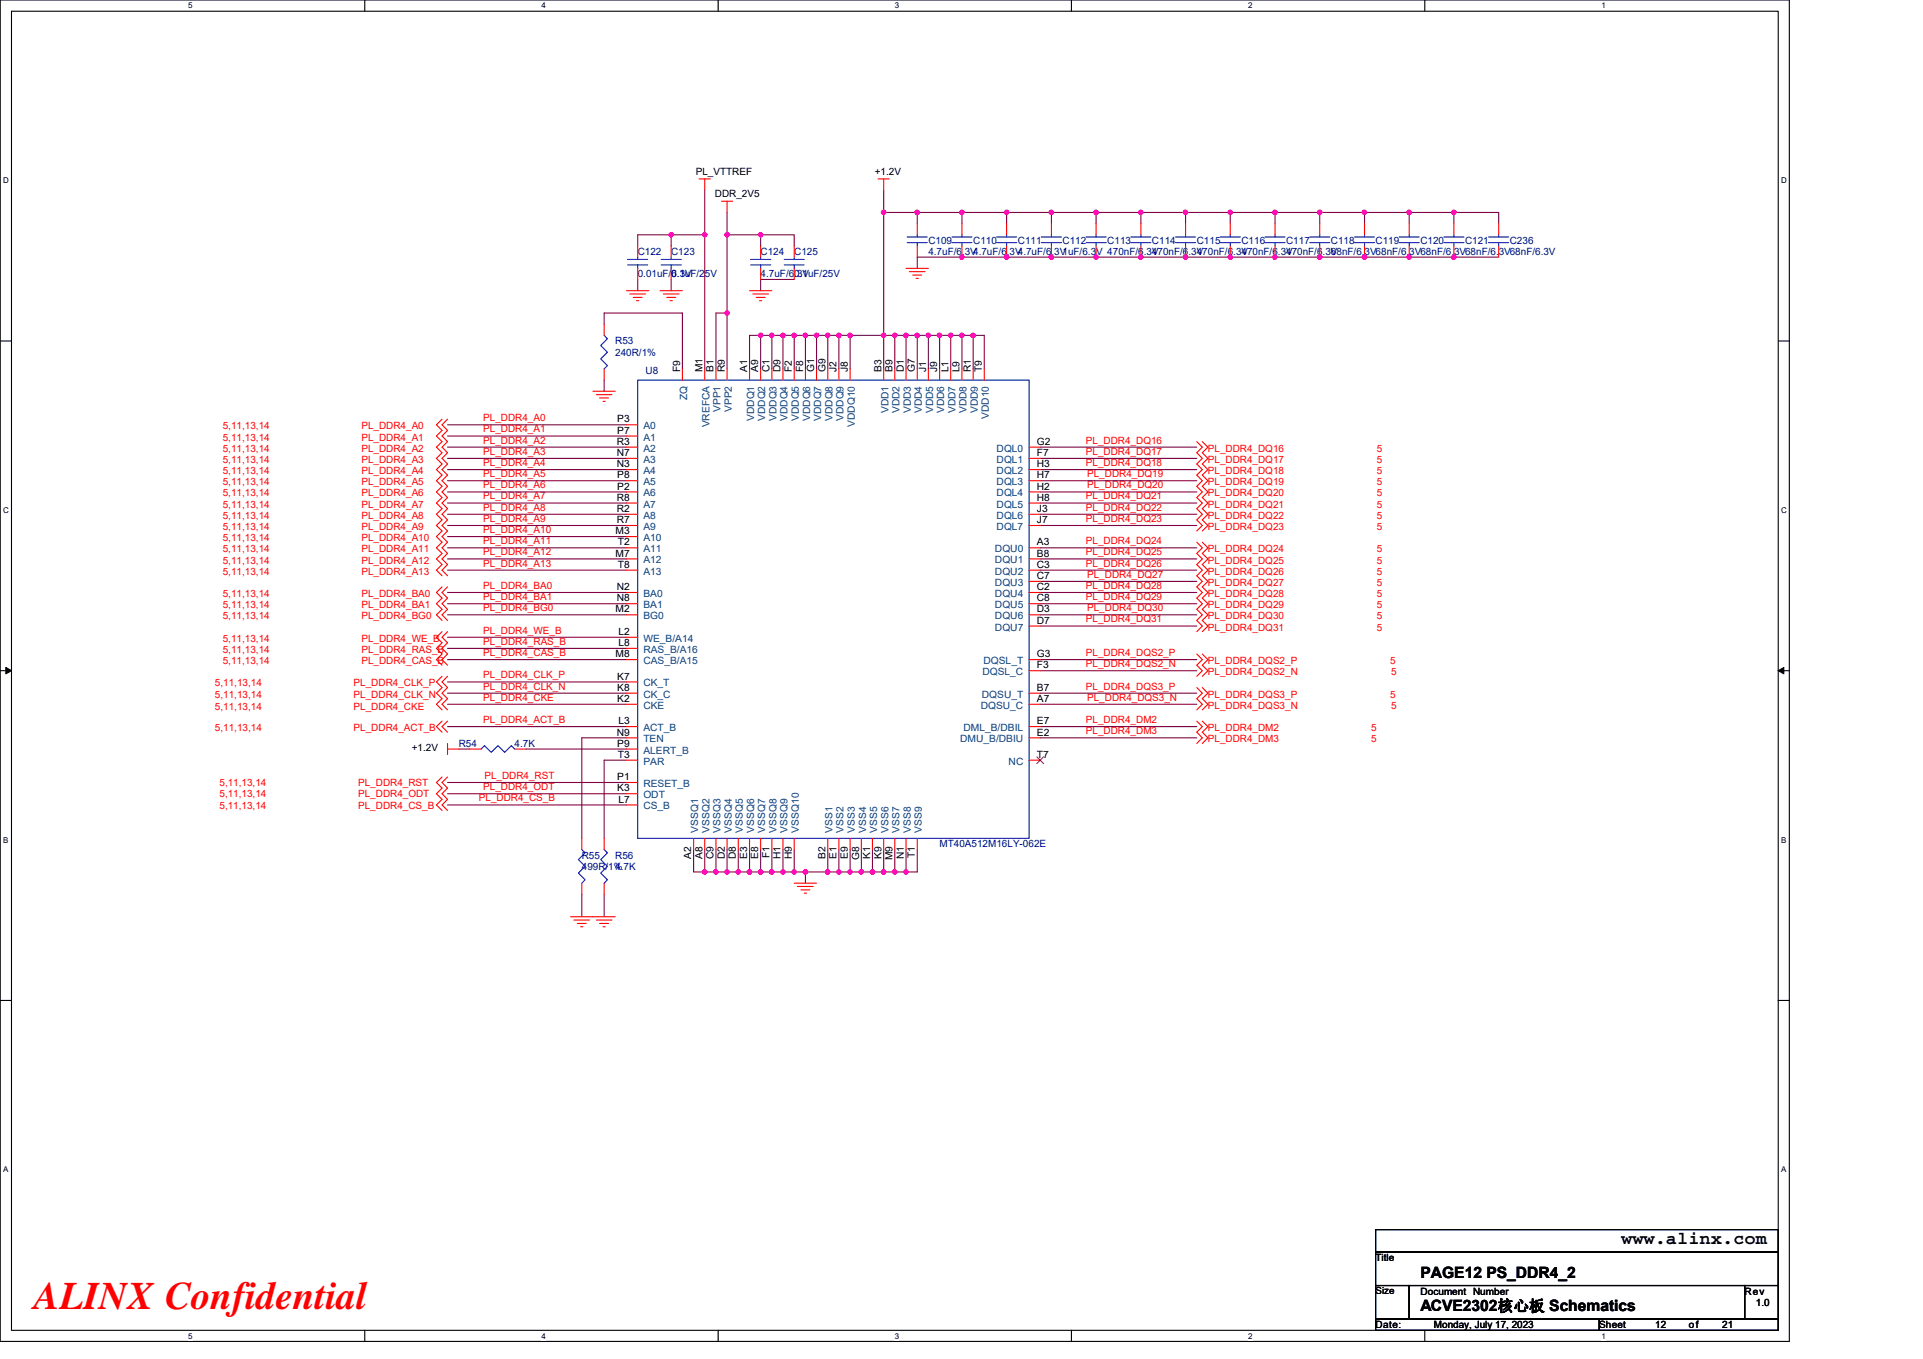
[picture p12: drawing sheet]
<svg xmlns="http://www.w3.org/2000/svg" width="297mm" height="210mm" viewBox="0 0 297 210" stroke-linecap="round" stroke-linejoin="round" font-family="sans-serif">
<path d="M0 0h276.4v207.3h-276.4zM1.8 1.7h272.9v203.8h-272.9z" fill="none" stroke="#000" stroke-width=".17"/>
<g fill="#fff">
<path d="M29.1 .2h.6v1.4h-.6z"/>
<path d="M29.1 205.7h.6v1.4h-.6z"/>
</g>
<path d="M56.3 0v1.7M56.3 205.5v1.8" fill="none" stroke="#000" stroke-width=".17"/>
<g fill="#fff">
<path d="M83.6 .2h.7v1.4h-.7z"/>
<path d="M83.6 205.7h.7v1.4h-.7z"/>
</g>
<path d="M110.9 0v1.7M110.9 205.5v1.8" fill="none" stroke="#000" stroke-width=".17"/>
<g fill="#fff">
<path d="M138.2 .2h.7v1.4h-.7z"/>
<path d="M138.2 205.7h.7v1.4h-.7z"/>
</g>
<path d="M165.5 0v1.7M165.5 205.5v1.8" fill="none" stroke="#000" stroke-width=".17"/>
<g fill="#fff">
<path d="M192.8 .2h.6v1.4h-.6z"/>
<path d="M192.8 205.7h.6v1.4h-.6z"/>
</g>
<path d="M220.1 0v1.7M220.1 205.5v1.8" fill="none" stroke="#000" stroke-width=".17"/>
<g fill="#fff">
<path d="M247.4 .2h.6v1.4h-.6z"/>
<path d="M247.4 205.7h.6v1.4h-.6z"/>
<path d="M.5 27.2h.8v1.4h-.8z"/>
<path d="M275.1 27.2h.9v1.4h-.9z"/>
<path d="M.5 78.1h.8v1.4h-.8z"/>
<path d="M275.1 78.1h.9v1.4h-.9z"/>
</g>
<path d="M0 52.7h1.8M274.7 52.7h1.7" fill="none" stroke="#000" stroke-width=".17"/>
<g fill="#fff">
<path d="M.5 129.1h.8v1.4h-.8z"/>
<path d="M275.1 129.1h.8v1.4h-.8z"/>
</g>
<path d="M0 103.6h1.8M274.7 103.6h1.7" fill="none" stroke="#000" stroke-width=".17"/>
<path d="M.9 103.1l.9 .5-.9 .5zM274.7 103.6l.8-.5v1z" fill="#000" stroke="#000" stroke-width=".15"/>
<g fill="#fff">
<path d="M.5 180h.8v1.4h-.8z"/>
<path d="M275.1 180h.8v1.4h-.8z"/>
</g>
<path d="M0 154.6h1.8M274.7 154.6h1.7M212.5 190h62.2v3.5h-62.2zM212.5 193.5h62.2v5.1h-62.2zM212.5 198.6h5.2v5.2h-5.2zM217.7 198.6h51.8v5.2h-51.8zM269.5 198.6h5.2v5.2h-5.2zM212.5 203.8h34.5v1.7h-34.5zM247 203.8h27.7v1.7h-27.7z" fill="none" stroke="#000" stroke-width=".17"/>
<g fill="none" stroke="#800040" stroke-width=".17">
<path d="M103.7 36.3h-5.2v1.7M103.7 36.3v1.7M103.7 36.3h5.2M108.9 36.3v20.7M108.9 29.4v6.9M112.3 36.3h5.2M112.3 32.8v3.5M112.3 36.3v12.1M117.5 36.3h5.2v1.7M117.5 36.3v1.7M136.5 32.8v19M136.5 32.8h5.2v1.7"/>
<path d="M136.5 29.4v3.4M141.7 32.8h6.9v1.7M148.6 32.8h6.9M155.5 32.8h6.9M155.5 32.8v1.7M162.4 32.8v1.7M162.4 32.8h6.9v1.7M169.3 32.8h6.9v1.7M176.2 32.8h6.9v1.7M183.1 32.8h6.9M190 32.8v1.7M190 32.8h7v1.7"/>
<path d="M197 32.8h6.9v1.7M203.9 32.8h6.9v1.7M210.8 32.8h6.9M217.7 32.8h6.9M217.7 32.8v1.7M224.6 32.8h6.9v1.7M224.6 32.8v1.7M231.5 39.7h-89.8v1.8M93.3 50.1v-1.7h12.1v8.6M93.3 58.7v1.8M98.5 43.2v1.7M103.7 43.2v1.7"/>
<path d="M112.3 48.4h-1.7v8.6M112.3 48.4v8.6M117.5 51.8h1.7M117.5 51.8h-1.7v5.2M117.5 51.8v5.2M119.2 51.8h1.7M119.2 51.8v5.2M120.9 51.8v5.2M120.9 51.8h1.8M122.7 43.2h-5.2v1.7M122.7 51.8v5.2M122.7 51.8h1.7"/>
<path d="M124.4 51.8h1.7M124.4 51.8v5.2M126.1 51.8v5.2M126.1 51.8h1.8M127.9 51.8v5.2M127.9 51.8h1.7M129.6 51.8v5.2M129.6 51.8h1.7M131.3 51.8h5.2M131.3 51.8v5.2M136.5 51.8v5.2M136.5 51.8h1.7"/>
<path d="M140 51.8h-1.8v5.2M141.7 51.8h-1.7v5.2M141.7 51.8v5.2M141.7 51.8h1.7M143.4 51.8v5.2M143.4 51.8h1.7M145.1 51.8v5.2M145.1 51.8h1.8M146.9 51.8v5.2M146.9 51.8h3.4M148.6 51.8v5.2M150.3 51.8v5.2"/>
<path d="M150.3 51.8h1.7v5.2M69.1 70.8h27.7M69.1 69.1h27.7M69.1 67.4h27.7M69.1 65.6h27.7M69.1 79.5h27.7M69.1 77.7h27.7M69.1 76h27.7M69.1 74.3h27.7M69.1 72.6h27.7M160.7 76h24.2M160.7 77.7h24.2"/>
<path d="M160.7 72.6h24.2M160.7 69.1h24.2M160.7 79.5h24.2M160.7 70.8h24.2M160.7 74.3h24.2M69.1 88.1h27.7M69.1 86.4h27.7M69.1 84.6h27.7M69.1 82.9h27.7M69.1 81.2h27.7M69.1 91.5h27.7M69.1 93.3h27.7"/>
<path d="M69.1 95h27.7M69.1 98.5h27.7M160.7 91.5h24.2M160.7 86.4h24.2M160.7 84.6h24.2M160.7 93.3h24.2M160.7 88.1h24.2M160.7 89.8h24.2M160.7 95h24.2M160.7 81.2h24.2M160.7 96.7h24.2M69.1 100.2h27.7"/>
<path d="M69.1 101.9h27.7M69.1 105.4h27.7M69.1 107.1h27.7M69.1 108.8h27.7M69.1 112.3h27.7M70.9 115.7h1.7M81.2 115.7h15.6M96.8 117.5h-3.5v12M96.8 114h-6.9v15.5M160.7 101.9h24.2M160.7 103.6h24.2M160.7 112.3h24.2"/>
<path d="M160.7 114h24.2M160.7 107.1h24.2M160.7 108.8h24.2M69.1 120.9h27.7M69.1 122.6h27.7M69.1 124.4h27.7M89.9 138.2v3.4M93.3 138.2v3.4M107.1 131.3v3.4h1.8M108.9 131.3v3.4M108.9 134.7h1.7M110.6 134.7h1.7"/>
<path d="M110.6 131.3v3.4M112.3 131.3v3.4M112.3 134.7h1.7M114 134.7h1.8M114 131.3v3.4M115.8 134.7h1.7M115.8 131.3v3.4M117.5 131.3v3.4M117.5 134.7h1.7M119.2 134.7h1.7M119.2 131.3v3.4M120.9 131.3v3.4"/>
<path d="M120.9 134.7h1.8M122.7 131.3v3.4M122.7 134.7h1.7M124.4 134.7h3.5M124.4 134.7v1.8M127.9 131.3v3.4M127.9 134.7h1.7M129.6 131.3v3.4M129.6 134.7h1.7M131.3 131.3v3.4M131.3 134.7h1.8M133.1 134.7h1.7"/>
<path d="M133.1 131.3v3.4M134.8 131.3v3.4M134.8 134.7h1.7M136.5 134.7h1.7M136.5 131.3v3.4M138.2 131.3v3.4M138.2 134.7h1.8M140 131.3v3.4M141.7 131.3v3.4h-1.7"/>
</g>
<g fill="#f0f" stroke="#f0f" stroke-width=".17">
<circle cx="117.5" cy="36.3" r=".33"/>
<circle cx="117.5" cy="51.8" r=".34"/>
<circle cx="120.9" cy="51.8" r=".34"/>
<circle cx="119.2" cy="51.8" r=".34"/>
<circle cx="122.7" cy="51.8" r=".34"/>
<circle cx="124.4" cy="51.8" r=".34"/>
<circle cx="127.8" cy="51.8" r=".34"/>
<circle cx="126.1" cy="51.8" r=".34"/>
<circle cx="129.6" cy="51.8" r=".34"/>
<circle cx="131.3" cy="51.8" r=".34"/>
<circle cx="136.5" cy="51.8" r=".34"/>
<circle cx="138.2" cy="51.8" r=".34"/>
<circle cx="139.9" cy="51.8" r=".34"/>
<circle cx="141.7" cy="51.8" r=".34"/>
<circle cx="143.4" cy="51.8" r=".34"/>
<circle cx="145.1" cy="51.8" r=".34"/>
<circle cx="148.6" cy="51.8" r=".34"/>
<circle cx="146.9" cy="51.8" r=".34"/>
<circle cx="150.3" cy="51.8" r=".34"/>
<circle cx="155.5" cy="39.7" r=".34"/>
<circle cx="148.6" cy="39.7" r=".34"/>
<circle cx="162.4" cy="39.7" r=".34"/>
<circle cx="155.5" cy="32.8" r=".34"/>
<circle cx="141.7" cy="32.8" r=".34"/>
<circle cx="136.5" cy="32.8" r=".34"/>
<circle cx="148.6" cy="32.8" r=".34"/>
<circle cx="162.4" cy="32.8" r=".34"/>
<circle cx="176.2" cy="32.8" r=".34"/>
<circle cx="169.3" cy="32.8" r=".34"/>
<circle cx="190" cy="32.8" r=".34"/>
<circle cx="183.1" cy="32.8" r=".34"/>
<circle cx="196.9" cy="39.7" r=".34"/>
<circle cx="176.2" cy="39.7" r=".34"/>
<circle cx="169.3" cy="39.7" r=".34"/>
<circle cx="190" cy="39.7" r=".34"/>
<circle cx="183.1" cy="39.7" r=".34"/>
<circle cx="224.6" cy="32.8" r=".34"/>
<circle cx="196.9" cy="32.8" r=".34"/>
<circle cx="210.8" cy="32.8" r=".34"/>
<circle cx="203.9" cy="32.8" r=".34"/>
<circle cx="217.7" cy="32.8" r=".34"/>
<circle cx="210.8" cy="39.7" r=".34"/>
<circle cx="203.9" cy="39.7" r=".34"/>
<circle cx="217.7" cy="39.7" r=".34"/>
<circle cx="115.8" cy="134.7" r=".34"/>
<circle cx="120.9" cy="134.7" r=".34"/>
<circle cx="119.2" cy="134.7" r=".34"/>
<circle cx="117.5" cy="134.7" r=".34"/>
<circle cx="127.8" cy="134.7" r=".34"/>
<circle cx="134.8" cy="134.7" r=".34"/>
<circle cx="136.5" cy="134.7" r=".34"/>
<circle cx="133" cy="134.7" r=".34"/>
<circle cx="131.3" cy="134.7" r=".34"/>
<circle cx="129.6" cy="134.7" r=".34"/>
<circle cx="139.9" cy="134.7" r=".34"/>
<circle cx="138.2" cy="134.7" r=".34"/>
<circle cx="110.6" cy="134.7" r=".34"/>
<circle cx="108.9" cy="134.7" r=".34"/>
<circle cx="112.3" cy="134.7" r=".34"/>
<circle cx="114" cy="134.7" r=".34"/>
<circle cx="124.4" cy="134.7" r=".34"/>
<circle cx="122.7" cy="134.7" r=".34"/>
<circle cx="108.9" cy="36.3" r=".33"/>
<circle cx="112.3" cy="48.4" r=".34"/>
<circle cx="103.7" cy="36.3" r=".33"/>
<circle cx="112.3" cy="36.3" r=".33"/>
<circle cx="224.6" cy="39.7" r=".34"/>
</g>
<g fill="none" stroke="#f00" stroke-width=".17">
<path d="M98.5 38v1.7M103.7 38v1.7M108 27.6h1.7M108.9 27.6v1.8M111.5 31.1h1.7M112.3 31.1v1.7M117.5 38v1.7M122.7 38v1.7M135.6 27.6h1.8M136.5 27.6v1.8M141.7 34.5v1.8M141.7 38v1.7"/>
<path d="M148.6 34.5v1.8M148.6 38v1.7M155.5 34.5v1.8M155.5 38v1.7M162.4 34.5v1.8M162.4 38v1.7M169.3 34.5v1.8M169.3 38v1.7M176.2 34.5v1.8M176.2 38v1.7M183.1 34.5v1.8M183.1 38v1.7"/>
<path d="M190 34.5v1.8M190 38v1.7M197 34.5v1.8M197 38v1.7M203.9 34.5v1.8M203.9 38v1.7M210.8 34.5v1.8M210.8 38v1.7M217.7 34.5v1.8M217.7 38v1.7M224.6 34.5v1.8M224.6 38v1.7"/>
<path d="M231.5 34.5v1.8M231.5 38v1.7M93.3 50.1v1.7M93.3 57v1.7M96.8 44.9h3.4M97.3 45.4h2.4M97.8 46h1.4M98.3 46.5h.4M98.5 41.5v1.7M102 44.9h3.4M102.5 45.4h2.4M103 46h1.4"/>
<path d="M103.5 46.5h.4M103.7 41.5v1.7M105.4 57v1.7M108.9 57v1.7M110.6 57v1.7M112.3 57v1.7M115.8 44.9h3.4M115.8 57v1.7M116.3 45.4h2.4M116.8 46h1.4M117.3 46.5h.4M117.5 41.5v1.7"/>
<path d="M117.5 57v1.7M119.2 57v1.7M120.9 57v1.7M122.7 57v1.7M122.7 41.5v1.7M124.4 57v1.7M126.1 57v1.7M127.9 57v1.7M129.6 57v1.7M131.3 57v1.7M136.5 57v1.7M138.2 57v1.7"/>
<path d="M140 41.5h3.4M140 57v1.7M140.5 42h2.4M141 42.5h1.4M141.5 43h.4M141.7 57v1.7M143.4 57v1.7M145.1 57v1.7M146.9 57v1.7M148.6 57v1.7M150.3 57v1.7M152 57v1.7"/>
<path d="M68.3 64.8l-.9 .8 .9 .9-.9 .9 .9 .8-.9 .9 .9 .9-.9 .8 .9 .9-.9 .9 .9 .8-.9 .9 .9 .8-.9 .9 .9 .9-.9 .8 .9 .9-.9 .9 .9 .8-.9 .9 .9 .8-.9 .9 .9 .9-.9 .8 .9 .9-.9 .9 .9 .8-.9 .9 .9 .9M69.1 64.8l-.8 .8 .8 .9-.8 .9 .8 .8-.8 .9 .8 .9-.8 .8 .8 .9-.8 .9 .8 .8-.8 .9 .8 .8-.8 .9 .8 .9-.8 .8 .8 .9-.8 .9 .8 .8-.8 .9 .8 .8-.8 .9 .8 .9-.8 .8 .8 .9-.8 .9 .8 .8-.8 .9 .8 .9M91.6 60.5h3.4M92.1 61h2.4M92.6 61.5h1.4M93.2 62h.3M96.8 65.6h1.7M96.8 67.4h1.7M96.8 69.1h1.7M96.8 70.8h1.7M96.8 72.6h1.7M96.8 74.3h1.7"/>
<path d="M96.8 76h1.7M96.8 77.7h1.7M96.8 79.5h1.7M159 69.1h1.7M159 70.8h1.7M159 72.6h1.7M159 74.3h1.7M159 76h1.7M159 77.7h1.7M159 79.5h1.7M184.9 68.2l.8 .9-.8 .9 .8 .8-.8 .9 .8 .9-.8 .8 .8 .9-.8 .8 .8 .9-.8 .9 .8 .8-.8 .9 .8 .9-.8 .8 .8 .9-.8 .8M185.7 68.2l.9 .9-.9 .9 .9 .8-.9 .9 .9 .9-.9 .8 .9 .9-.9 .8 .9 .9-.9 .9 .9 .8-.9 .9 .9 .9-.9 .8 .9 .9-.9 .8"/>
<path d="M68.3 90.7l-.9 .8 .9 .9-.9 .9 .9 .8-.9 .9 .9 .9M68.3 97.6l-.9 .9 .9 .8-.9 .9 .9 .8-.9 .9 .9 .9M69.1 90.7l-.8 .8 .8 .9-.8 .9 .8 .8-.8 .9 .8 .9M69.1 97.6l-.8 .9 .8 .8-.8 .9 .8 .8-.8 .9 .8 .9M96.8 81.2h1.7M96.8 82.9h1.7M96.8 84.6h1.7M96.8 86.4h1.7M96.8 88.1h1.7M96.8 91.5h1.7M96.8 93.3h1.7M96.8 95h1.7"/>
<path d="M96.8 98.5h1.7M159 81.2h1.7M159 84.6h1.7M159 86.4h1.7M159 88.1h1.7M159 89.8h1.7M159 91.5h1.7M159 93.3h1.7M159 95h1.7M159 96.7h1.7M184.9 83.8l.8 .8-.8 .9 .8 .9-.8 .8 .8 .9-.8 .9 .8 .8-.8 .9 .8 .8-.8 .9 .8 .9-.8 .8 .8 .9-.8 .9 .8 .8-.8 .9M185.7 83.8l.9 .8-.9 .9 .9 .9-.9 .8 .9 .9-.9 .9 .9 .8-.9 .9 .9 .8-.9 .9 .9 .9-.9 .8 .9 .9-.9 .9 .9 .8-.9 .9"/>
<path d="M68.3 104.5l-.9 .9 .9 .8-.9 .9 .9 .9-.9 .8 .9 .9M68.3 111.4l-.9 .9 .9 .8M69.1 104.5l-.8 .9 .8 .8-.8 .9 .8 .9-.8 .8 .8 .9M69.1 111.4l-.8 .9 .8 .8M69.1 115.7h1.8M69.1 114.9v1.7M72.6 115.7h1.7M79.5 115.7h1.7M96.8 100.2h1.7M96.8 101.9h1.7M96.8 105.4h1.7M96.8 107.1h1.7"/>
<path d="M96.8 108.8h1.7M96.8 112.3h1.7M96.8 114h1.7M96.8 115.7h1.7M96.8 117.5h1.7M159 101.9h1.7M159 103.6h1.7M159 107.1h1.7M159 108.8h1.7M159 112.3h1.7M159 114h1.7M159 117.5h1.7"/>
<path d="M184.9 101l.8 .9-.8 .9 .8 .8-.8 .9M184.9 111.4l.8 .9-.8 .8 .8 .9-.8 .9M184.9 106.2l.8 .9-.8 .9 .8 .8-.8 .9M185.7 101l.9 .9-.9 .9 .9 .8-.9 .9M185.7 111.4l.9 .9-.9 .8 .9 .9-.9 .9M185.7 106.2l.9 .9-.9 .9 .9 .8-.9 .9M68.3 120.1l-.9 .8 .9 .9-.9 .8 .9 .9-.9 .9 .9 .8M69.1 120.1l-.8 .8 .8 .9-.8 .8 .8 .9-.8 .9 .8 .8M89.9 129.5v1.8M89.9 136.5v1.7M93.3 129.5v1.8M93.3 136.5v1.7"/>
<path d="M96.8 120.9h1.7M96.8 122.6h1.7M96.8 124.4h1.7M107.1 129.5v1.8M108.9 129.5v1.8M110.6 129.5v1.8M112.3 129.5v1.8M114 129.5v1.8M115.8 129.5v1.8M117.5 129.5v1.8M119.2 129.5v1.8M120.9 129.5v1.8"/>
<path d="M122.7 136.5h3.4M122.7 129.5v1.8M123.2 137h2.4M123.7 137.5h1.4M124.2 138h.4M127.9 129.5v1.8M129.6 129.5v1.8M131.3 129.5v1.8M133.1 129.5v1.8M134.8 129.5v1.8M136.5 129.5v1.8M138.2 129.5v1.8"/>
<path d="M140 129.5v1.8M141.7 129.5v1.8M88.1 141.6h6.9M88.6 142.2h2.5M89.2 142.7h1.3M89.7 143.2h.3M92.1 142.2h2.4M92.6 142.7h1.4M93.2 143.2h.3"/>
</g>
<g fill="none" stroke="#00f" stroke-width=".17">
<path d="M98.5 39.7v.4M103.7 39.7v.4M117.5 39.7v.4M122.7 39.7v.4M140.1 37.5h3.1M140.1 36.6h3.1M141.7 36.3v.3M141.7 37.5v.5M147 37.5h3.1M147 36.6h3.1M148.6 36.3v.3M148.6 37.5v.5"/>
<path d="M153.9 37.5h3.2M153.9 36.6h3.2M155.5 36.3v.3M155.5 37.5v.5M160.8 37.5h3.2M160.8 36.6h3.2M162.4 36.3v.3M162.4 37.5v.5M167.8 37.5h3.1M167.8 36.6h3.1M169.3 36.3v.3M169.3 37.5v.5"/>
<path d="M174.7 37.5h3.1M174.7 36.6h3.1M176.2 36.3v.3M176.2 37.5v.5M181.6 37.5h3.1M181.6 36.6h3.1M183.1 36.3v.3M183.1 37.5v.5M188.5 37.5h3.1M188.5 36.6h3.1M190 36.3v.3M190 37.5v.5"/>
<path d="M195.4 37.5h3.1M195.4 36.6h3.1M197 36.3v.3M197 37.5v.5M202.3 37.5h3.1M202.3 36.6h3.1M203.9 36.3v.3M203.9 37.5v.5M209.2 37.5h3.1M209.2 36.6h3.1M210.8 36.3v.3M210.8 37.5v.5"/>
<path d="M216.1 37.5h3.1M216.1 36.6h3.1M217.7 36.3v.3M217.7 37.5v.5M223 37.5h3.1M223 36.6h3.1M224.6 36.3v.3M224.6 37.5v.5M229.9 37.5h3.1M229.9 36.6h3.1M231.5 36.3v.3M231.5 37.5v.5"/>
<path d="M93.3 51.8l.5 .5-1 1.1 1 1-1 1.1 1 1-.5 .5M96.9 40.9h3.2M96.9 40.1h3.2M98.5 40.9v.6M98.5 58.7h60.5v70.8h-60.5zM102.1 40.9h3.1M102.1 40.1h3.1M103.7 40.9v.6M115.9 40.9h3.2M115.9 40.1h3.2M117.5 40.9v.6M121.1 40.9h3.1"/>
<path d="M121.1 40.1h3.1M122.7 40.9v.6M74.3 115.7l.5-.5 1.1 1 1-1 1.1 1 1-1 .5 .5M89.9 131.3l.5 .5-1.1 1 1.1 1.1-1.1 1 1.1 1-.5 .6M93.3 131.3l.5 .5-1 1 1 1.1-1 1 1 1-.5 .6"/>
</g>
<path d="M160.2 116.9l1 1.1M161.2 116.9l-1.1 1.1" fill="none" stroke="#804000" stroke-width=".15"/>
<text font-size="6" fill="#f00" x="5.2" y="202.3">ALINX Confidential</text>
<text font-size="2.8" x="250.5" y="192.3">www.alinx.com</text>
<g font-size="2.4">
<text x="219.4" y="197.4">PAGE12 PS_DDR4_2</text>
<text x="219.4" y="202.6">ACVE2302核心板 Schematics</text>
</g>
<g font-size="1.5">
<text x="107.5" y="27">PL_VTTREF</text>
<text x="135.1" y="27">+1.2V</text>
<text x="110.4" y="30.4">DDR_2V5</text>
<text x="105" y="57.5" transform="rotate(-90 105 57.5)">F9</text>
<text x="108.5" y="57.5" transform="rotate(-90 108.5 57.5)">M1</text>
<text x="110.2" y="57.5" transform="rotate(-90 110.2 57.5)">B1</text>
<text x="111.9" y="57.5" transform="rotate(-90 111.9 57.5)">R9</text>
<text x="115.4" y="57.5" transform="rotate(-90 115.4 57.5)">A1</text>
<text x="117.1" y="57.5" transform="rotate(-90 117.1 57.5)">A9</text>
<text x="118.9" y="57.5" transform="rotate(-90 118.9 57.5)">C1</text>
<text x="120.6" y="57.5" transform="rotate(-90 120.6 57.5)">D9</text>
<text x="122.3" y="57.5" transform="rotate(-90 122.3 57.5)">F2</text>
<text x="124.1" y="57.5" transform="rotate(-90 124.1 57.5)">F8</text>
<text x="125.8" y="57.5" transform="rotate(-90 125.8 57.5)">G1</text>
<text x="127.5" y="57.5" transform="rotate(-90 127.5 57.5)">G9</text>
<text x="129.2" y="57.5" transform="rotate(-90 129.2 57.5)">J2</text>
<text x="131" y="57.5" transform="rotate(-90 131 57.5)">J8</text>
<text x="136.1" y="57.5" transform="rotate(-90 136.1 57.5)">B3</text>
<text x="137.9" y="57.5" transform="rotate(-90 137.9 57.5)">B9</text>
<text x="139.6" y="57.5" transform="rotate(-90 139.6 57.5)">D1</text>
<text x="141.3" y="57.5" transform="rotate(-90 141.3 57.5)">G7</text>
<text x="143" y="57.5" transform="rotate(-90 143 57.5)">J1</text>
<text x="144.8" y="57.5" transform="rotate(-90 144.8 57.5)">J9</text>
<text x="146.5" y="57.5" transform="rotate(-90 146.5 57.5)">L1</text>
<text x="148.2" y="57.5" transform="rotate(-90 148.2 57.5)">L9</text>
<text x="150" y="57.5" transform="rotate(-90 150 57.5)">R1</text>
<text x="151.7" y="57.5" transform="rotate(-90 151.7 57.5)">T9</text>
<text x="95.4" y="65.3">P3</text>
<text x="95.3" y="68.7">R3</text>
<text x="95.3" y="70.5">N7</text>
<text x="95.4" y="67">P7</text>
<text x="160.2" y="68.7">G2</text>
<text x="160.2" y="70.5">F7</text>
<text x="95.3" y="72.2">N3</text>
<text x="95.3" y="77.4">R8</text>
<text x="95.4" y="73.9">P8</text>
<text x="95.4" y="75.6">P2</text>
<text x="160.2" y="72.2">H3</text>
<text x="160.2" y="73.9">H7</text>
<text x="160.2" y="75.6">H2</text>
<text x="160.2" y="77.4">H8</text>
<text x="95.1" y="82.6">M3</text>
<text x="95.3" y="79.1">R2</text>
<text x="95.3" y="80.8">R7</text>
<text x="160.2" y="79.1">J3</text>
<text x="160.2" y="80.8">J7</text>
<text x="95.1" y="86">M7</text>
<text x="95.4" y="84.3">T2</text>
<text x="95.4" y="87.7">T8</text>
<text x="160.2" y="84.3">A3</text>
<text x="160.2" y="86">B8</text>
<text x="160.2" y="87.7">C3</text>
<text x="160.2" y="89.5">C7</text>
<text x="95.1" y="94.6">M2</text>
<text x="95.3" y="91.2">N2</text>
<text x="95.3" y="92.9">N8</text>
<text x="160.2" y="91.2">C2</text>
<text x="160.2" y="92.9">C8</text>
<text x="160.2" y="94.6">D3</text>
<text x="95.1" y="101.6">M8</text>
<text x="95.5" y="98.1">L2</text>
<text x="95.5" y="99.8">L8</text>
<text x="160.2" y="101.6">G3</text>
<text x="160.2" y="96.4">D7</text>
<text x="95.4" y="105">K7</text>
<text x="95.4" y="106.7">K8</text>
<text x="160.2" y="106.7">B7</text>
<text x="160.2" y="103.3">F3</text>
<text x="95.3" y="113.6">N9</text>
<text x="95.4" y="108.5">K2</text>
<text x="95.5" y="111.9">L3</text>
<text x="160.2" y="113.6">E2</text>
<text x="160.2" y="111.9">E7</text>
<text x="160.2" y="108.5">A7</text>
<text x="63.6" y="116.1">+1.2V</text>
<text x="95.4" y="115.4">P9</text>
<text x="95.4" y="117.1">T3</text>
<text x="160.2" y="117.1">T7</text>
<text x="95.4" y="120.5">P1</text>
<text x="95.4" y="122.3">K3</text>
<text x="95.5" y="124">L7</text>
<text x="106.8" y="132.7" transform="rotate(-90 106.8 132.7)">A2</text>
<text x="108.5" y="132.7" transform="rotate(-90 108.5 132.7)">A8</text>
<text x="110.2" y="132.8" transform="rotate(-90 110.2 132.8)">C9</text>
<text x="111.9" y="132.8" transform="rotate(-90 111.9 132.8)">D2</text>
<text x="113.7" y="132.8" transform="rotate(-90 113.7 132.8)">D8</text>
<text x="115.4" y="132.7" transform="rotate(-90 115.4 132.7)">E3</text>
<text x="117.1" y="132.7" transform="rotate(-90 117.1 132.7)">E8</text>
<text x="118.9" y="132.6" transform="rotate(-90 118.9 132.6)">F1</text>
<text x="120.6" y="132.8" transform="rotate(-90 120.6 132.8)">H1</text>
<text x="122.3" y="132.8" transform="rotate(-90 122.3 132.8)">H9</text>
<text x="127.5" y="132.7" transform="rotate(-90 127.5 132.7)">B2</text>
<text x="129.2" y="132.7" transform="rotate(-90 129.2 132.7)">E1</text>
<text x="131" y="132.7" transform="rotate(-90 131 132.7)">E9</text>
<text x="132.7" y="132.9" transform="rotate(-90 132.7 132.9)">G8</text>
<text x="134.4" y="132.7" transform="rotate(-90 134.4 132.7)">K1</text>
<text x="136.1" y="132.7" transform="rotate(-90 136.1 132.7)">K9</text>
<text x="137.9" y="132.9" transform="rotate(-90 137.9 132.9)">M9</text>
<text x="139.6" y="132.8" transform="rotate(-90 139.6 132.8)">N1</text>
<text x="141.3" y="132.6" transform="rotate(-90 141.3 132.6)">T1</text>
<text x="212.5" y="194.9">Title</text>
<text x="212.5" y="200">Size</text>
<text x="219.4" y="200">Document Number</text>
<text x="269.5" y="200">Rev</text>
<text x="271.2" y="201.8">1.0</text>
<text x="212.5" y="205.2">Date:</text>
<text x="221.5" y="205.2">Monday, July 17, 2023</text>
<text x="247" y="205.2">Sheet</text>
<text x="255.7" y="205.2">12</text>
<text x="260.9" y="205.2">of</text>
<text x="266" y="205.2">21</text>
</g>
<g font-size="1.5" fill="#000080">
<text x="98.5" y="39.4">C122</text>
<text x="103.7" y="39.4">C123</text>
<text x="117.5" y="39.4">C124</text>
<text x="122.7" y="39.4">C125</text>
<text x="143.4" y="37.7">C109</text>
<text x="143.4" y="39.4">4.7uF/6.3V4.7uF/6.3V4.7uF/6.3V1uF/6.3V 470nF/6.3V</text>
<text x="150.3" y="37.7">C110</text>
<text x="157.2" y="37.7">C111</text>
<text x="164.1" y="37.7">C112</text>
<text x="171" y="37.7">C113</text>
<text x="177.9" y="37.7">C114</text>
<text x="177.9" y="39.4">470nF/6.3V</text>
<text x="184.9" y="37.7">C115</text>
<text x="184.9" y="39.4">470nF/6.3V</text>
<text x="191.8" y="37.7">C116</text>
<text x="191.8" y="39.4">470nF/6.3V</text>
<text x="198.7" y="37.7">C117</text>
<text x="198.7" y="39.4">470nF/6.3V</text>
<text x="205.6" y="37.7">C118</text>
<text x="205.6" y="39.4">68nF/6.3V68nF/6.3V68nF/6.3V68nF/6.3V68nF/6.3V</text>
<text x="212.5" y="37.7">C119</text>
<text x="219.4" y="37.7">C120</text>
<text x="226.3" y="37.7">C121</text>
<text x="233.2" y="37.7">C236</text>
<text x="98.5" y="42.9">0.01uF/6.3V</text>
<text x="103.7" y="42.9">0.1uF/25V</text>
<text x="117.5" y="42.9">4.7uF/6.3V</text>
<text x="122.7" y="42.9">0.1uF/25V</text>
<text x="95" y="53.2">R53</text>
<text x="95" y="54.9">240R/1%</text>
<text x="99.7" y="57.7">U8</text>
<text x="70.9" y="115.4">R54</text>
<text x="79.5" y="115.4">4.7K</text>
<text x="145.1" y="130.9">MT40A512M16LY-062E</text>
<text x="89.9" y="132.7">R55</text>
<text x="89.9" y="134.4">499R/1%</text>
<text x="95" y="132.7">R56</text>
<text x="95" y="134.4">4.7K</text>
</g>
<g font-size="1.5" fill="#f00">
<text x="74.7" y="65.1">PL_DDR4_A0</text>
<text x="34.4" y="71.5">5,11,13,14</text>
<text x="34.4" y="69.8">5,11,13,14</text>
<text x="34.4" y="68.1">5,11,13,14</text>
<text x="34.4" y="66.4">5,11,13,14</text>
<text x="55.8" y="71.5">PL_DDR4_A3</text>
<text x="55.8" y="69.8">PL_DDR4_A2</text>
<text x="55.8" y="68.1">PL_DDR4_A1</text>
<text x="55.8" y="66.4">PL_DDR4_A0</text>
<text x="74.7" y="70.3">PL_DDR4_A3</text>
<text x="74.7" y="68.5">PL_DDR4_A2</text>
<text x="74.7" y="66.8">PL_DDR4_A1</text>
<text x="167.7" y="68.5">PL_DDR4_DQ16</text>
<text x="167.7" y="70.3">PL_DDR4_DQ17</text>
<text x="186.6" y="69.8">PL_DDR4_DQ16</text>
<text x="186.6" y="71.5">PL_DDR4_DQ17</text>
<text x="212.7" y="69.8">5</text>
<text x="212.7" y="71.5">5</text>
<text x="34.4" y="76.7">5,11,13,14</text>
<text x="34.4" y="75">5,11,13,14</text>
<text x="34.4" y="73.3">5,11,13,14</text>
<text x="55.8" y="76.7">PL_DDR4_A6</text>
<text x="55.8" y="75">PL_DDR4_A5</text>
<text x="55.8" y="73.3">PL_DDR4_A4</text>
<text x="74.7" y="77.2">PL_DDR4_A7</text>
<text x="74.7" y="75.5">PL_DDR4_A6</text>
<text x="74.7" y="73.7">PL_DDR4_A5</text>
<text x="74.7" y="72">PL_DDR4_A4</text>
<text x="167.7" y="77.2">PL_DDR4_DQ21</text>
<text x="167.7" y="72">PL_DDR4_DQ18</text>
<text x="167.9" y="75.5">PL_DDR4_DQ20</text>
<text x="167.9" y="73.7">PL_DDR4_DQ19</text>
<text x="186.6" y="76.7">PL_DDR4_DQ20</text>
<text x="186.6" y="73.3">PL_DDR4_DQ18</text>
<text x="186.6" y="75">PL_DDR4_DQ19</text>
<text x="212.7" y="76.7">5</text>
<text x="212.7" y="73.3">5</text>
<text x="212.7" y="75">5</text>
<text x="34.4" y="80.2">5,11,13,14</text>
<text x="34.4" y="78.4">5,11,13,14</text>
<text x="34.4" y="83.6">5,11,13,14</text>
<text x="34.4" y="81.9">5,11,13,14</text>
<text x="55.8" y="80.2">PL_DDR4_A8</text>
<text x="55.8" y="78.4">PL_DDR4_A7</text>
<text x="55.8" y="83.6">PL_DDR4_A10</text>
<text x="55.8" y="81.9">PL_DDR4_A9</text>
<text x="74.7" y="78.9">PL_DDR4_A8</text>
<text x="74.7" y="82.4">PL_DDR4_A10</text>
<text x="74.7" y="80.6">PL_DDR4_A9</text>
<text x="167.7" y="78.9">PL_DDR4_DQ22</text>
<text x="167.7" y="80.6">PL_DDR4_DQ23</text>
<text x="186.6" y="78.4">PL_DDR4_DQ21</text>
<text x="186.6" y="80.2">PL_DDR4_DQ22</text>
<text x="186.6" y="81.9">PL_DDR4_DQ23</text>
<text x="212.7" y="78.4">5</text>
<text x="212.7" y="80.2">5</text>
<text x="212.7" y="81.9">5</text>
<text x="34.4" y="88.8">5,11,13,14</text>
<text x="34.4" y="87.1">5,11,13,14</text>
<text x="34.4" y="85.3">5,11,13,14</text>
<text x="55.8" y="88.8">PL_DDR4_A13</text>
<text x="55.8" y="87.1">PL_DDR4_A12</text>
<text x="55.8" y="85.3">PL_DDR4_A11</text>
<text x="74.7" y="87.5">PL_DDR4_A13</text>
<text x="74.7" y="85.8">PL_DDR4_A12</text>
<text x="74.7" y="84.1">PL_DDR4_A11</text>
<text x="167.7" y="85.8">PL_DDR4_DQ25</text>
<text x="167.7" y="84.1">PL_DDR4_DQ24</text>
<text x="167.7" y="87.5">PL_DDR4_DQ26</text>
<text x="167.9" y="89.3">PL_DDR4_DQ27</text>
<text x="186.6" y="87.1">PL_DDR4_DQ25</text>
<text x="186.6" y="85.3">PL_DDR4_DQ24</text>
<text x="186.6" y="88.8">PL_DDR4_DQ26</text>
<text x="212.7" y="87.1">5</text>
<text x="212.7" y="85.3">5</text>
<text x="212.7" y="88.8">5</text>
<text x="34.4" y="92.3">5,11,13,14</text>
<text x="34.4" y="94">5,11,13,14</text>
<text x="34.4" y="95.7">5,11,13,14</text>
<text x="55.8" y="92.3">PL_DDR4_BA0</text>
<text x="55.8" y="94">PL_DDR4_BA1</text>
<text x="55.8" y="95.7">PL_DDR4_BG0</text>
<text x="74.7" y="91">PL_DDR4_BA0</text>
<text x="74.7" y="92.7">PL_DDR4_BA1</text>
<text x="74.7" y="94.4">PL_DDR4_BG0</text>
<text x="167.7" y="91">PL_DDR4_DQ28</text>
<text x="167.7" y="92.7">PL_DDR4_DQ29</text>
<text x="167.9" y="94.4">PL_DDR4_DQ30</text>
<text x="186.6" y="92.3">PL_DDR4_DQ28</text>
<text x="186.6" y="94">PL_DDR4_DQ29</text>
<text x="186.6" y="90.5">PL_DDR4_DQ27</text>
<text x="186.6" y="95.7">PL_DDR4_DQ30</text>
<text x="212.7" y="92.3">5</text>
<text x="212.7" y="94">5</text>
<text x="212.7" y="90.5">5</text>
<text x="212.7" y="95.7">5</text>
<text x="34.4" y="100.9">5,11,13,14</text>
<text x="34.4" y="99.2">5,11,13,14</text>
<text x="55.8" y="100.9">PL_DDR4_RAS_B</text>
<text x="55.8" y="99.2">PL_DDR4_WE_B</text>
<text x="74.7" y="99.6">PL_DDR4_RAS_B</text>
<text x="74.7" y="97.9">PL_DDR4_WE_B</text>
<text x="74.7" y="101.4">PL_DDR4_CAS_B</text>
<text x="167.7" y="101.4">PL_DDR4_DQS2_P</text>
<text x="167.7" y="96.2">PL_DDR4_DQ31</text>
<text x="186.6" y="97.4">PL_DDR4_DQ31</text>
<text x="212.7" y="97.4">5</text>
<text x="33.2" y="106.1">5,11,13,14</text>
<text x="33.2" y="107.8">5,11,13,14</text>
<text x="34.4" y="102.6">5,11,13,14</text>
<text x="54.6" y="106.1">PL_DDR4_CLK_P</text>
<text x="54.6" y="107.8">PL_DDR4_CLK_N</text>
<text x="55.8" y="102.6">PL_DDR4_CAS_B</text>
<text x="74.7" y="104.8">PL_DDR4_CLK_P</text>
<text x="74.7" y="106.6">PL_DDR4_CLK_N</text>
<text x="167.7" y="103.1">PL_DDR4_DQS2_N</text>
<text x="167.7" y="106.6">PL_DDR4_DQS3_P</text>
<text x="186.6" y="102.6">PL_DDR4_DQS2_P</text>
<text x="186.6" y="104.4">PL_DDR4_DQS2_N</text>
<text x="186.6" y="107.8">PL_DDR4_DQS3_P</text>
<text x="214.7" y="102.6">5</text>
<text x="214.7" y="107.8">5</text>
<text x="214.9" y="104.4">5</text>
<text x="33.2" y="109.7">5,11,13,14</text>
<text x="33.2" y="113">5,11,13,14</text>
<text x="54.6" y="109.7">PL_DDR4_CKE</text>
<text x="54.6" y="113">PL_DDR4_ACT_B</text>
<text x="74.7" y="108.3">PL_DDR4_CKE</text>
<text x="74.7" y="111.7">PL_DDR4_ACT_B</text>
<text x="167.7" y="111.7">PL_DDR4_DM2</text>
<text x="167.7" y="113.5">PL_DDR4_DM3</text>
<text x="167.9" y="108.3">PL_DDR4_DQS3_N</text>
<text x="186.6" y="113">PL_DDR4_DM2</text>
<text x="186.6" y="109.5">PL_DDR4_DQS3_N</text>
<text x="211.8" y="113">5</text>
<text x="214.9" y="109.5">5</text>
<text x="186.6" y="114.7">PL_DDR4_DM3</text>
<text x="211.8" y="114.7">5</text>
<text x="33.9" y="121.5">5,11,13,14</text>
<text x="33.9" y="123.2">5,11,13,14</text>
<text x="33.9" y="125.1">5,11,13,14</text>
<text x="55.3" y="121.5">PL_DDR4_RST</text>
<text x="55.3" y="123.2">PL_DDR4_ODT</text>
<text x="55.3" y="125.1">PL_DDR4_CS_B</text>
<text x="74" y="123.8">PL_DDR4_CS_B</text>
<text x="74.7" y="122.1">PL_DDR4_ODT</text>
<text x="74.8" y="120.4">PL_DDR4_RST</text>
</g>
<g font-size="1.5" fill="#004080">
<text x="106.1" y="61.8" transform="rotate(-90 106.1 61.8)">ZQ</text>
<text x="111.3" y="63.7" transform="rotate(-90 111.3 63.7)">VPP1</text>
<text x="113" y="63.7" transform="rotate(-90 113 63.7)">VPP2</text>
<text x="116.5" y="65.1" transform="rotate(-90 116.5 65.1)">VDDQ1</text>
<text x="118.2" y="65.1" transform="rotate(-90 118.2 65.1)">VDDQ2</text>
<text x="119.9" y="65.1" transform="rotate(-90 119.9 65.1)">VDDQ3</text>
<text x="121.7" y="65.1" transform="rotate(-90 121.7 65.1)">VDDQ4</text>
<text x="123.4" y="65.1" transform="rotate(-90 123.4 65.1)">VDDQ5</text>
<text x="125.1" y="65.1" transform="rotate(-90 125.1 65.1)">VDDQ6</text>
<text x="126.8" y="65.1" transform="rotate(-90 126.8 65.1)">VDDQ7</text>
<text x="128.6" y="65.1" transform="rotate(-90 128.6 65.1)">VDDQ8</text>
<text x="130.3" y="65.1" transform="rotate(-90 130.3 65.1)">VDDQ9</text>
<text x="132" y="66" transform="rotate(-90 132 66)">VDDQ10</text>
<text x="137.2" y="63.8" transform="rotate(-90 137.2 63.8)">VDD1</text>
<text x="138.9" y="63.8" transform="rotate(-90 138.9 63.8)">VDD2</text>
<text x="140.7" y="63.8" transform="rotate(-90 140.7 63.8)">VDD3</text>
<text x="142.4" y="63.8" transform="rotate(-90 142.4 63.8)">VDD4</text>
<text x="144.1" y="63.8" transform="rotate(-90 144.1 63.8)">VDD5</text>
<text x="145.9" y="63.8" transform="rotate(-90 145.9 63.8)">VDD6</text>
<text x="147.6" y="63.8" transform="rotate(-90 147.6 63.8)">VDD7</text>
<text x="149.3" y="63.8" transform="rotate(-90 149.3 63.8)">VDD8</text>
<text x="151" y="63.8" transform="rotate(-90 151 63.8)">VDD9</text>
<text x="152.8" y="64.7" transform="rotate(-90 152.8 64.7)">VDD10</text>
<text x="99.4" y="66.3">A0</text>
<text x="99.4" y="68.1">A1</text>
<text x="99.4" y="69.8">A2</text>
<text x="99.4" y="71.5">A3</text>
<text x="109.6" y="66" transform="rotate(-90 109.6 66)">VREFCA</text>
<text x="153.9" y="69.8">DQL0</text>
<text x="153.9" y="71.5">DQL1</text>
<text x="99.4" y="73.3">A4</text>
<text x="99.4" y="75">A5</text>
<text x="99.4" y="76.7">A6</text>
<text x="153.9" y="73.3">DQL2</text>
<text x="153.9" y="75">DQL3</text>
<text x="153.9" y="76.7">DQL4</text>
<text x="99.4" y="78.4">A7</text>
<text x="99.4" y="80.2">A8</text>
<text x="99.4" y="81.9">A9</text>
<text x="99.4" y="83.6">A10</text>
<text x="153.9" y="78.4">DQL5</text>
<text x="153.9" y="80.2">DQL6</text>
<text x="153.9" y="81.9">DQL7</text>
<text x="99.4" y="85.3">A11</text>
<text x="99.4" y="87.1">A12</text>
<text x="99.4" y="88.8">A13</text>
<text x="153.7" y="85.3">DQU0</text>
<text x="153.7" y="87.1">DQU1</text>
<text x="153.7" y="88.8">DQU2</text>
<text x="99.4" y="92.2">BA0</text>
<text x="99.4" y="94">BA1</text>
<text x="99.4" y="95.7">BG0</text>
<text x="153.7" y="90.5">DQU3</text>
<text x="153.7" y="92.2">DQU4</text>
<text x="153.7" y="94">DQU5</text>
<text x="153.7" y="95.7">DQU6</text>
<text x="99.4" y="99.2">WE_B/A14</text>
<text x="99.4" y="100.9">RAS_B/A16</text>
<text x="153.7" y="97.4">DQU7</text>
<text x="99.4" y="102.6">CAS_B/A15</text>
<text x="99.4" y="106.1">CK_T</text>
<text x="99.4" y="107.8">CK_C</text>
<text x="151.7" y="107.8">DQSU_T</text>
<text x="151.7" y="104.3">DQSL_C</text>
<text x="151.9" y="102.6">DQSL_T</text>
<text x="99.4" y="109.5">CKE</text>
<text x="99.4" y="113">ACT_B</text>
<text x="148.8" y="113">DML_B/DBIL</text>
<text x="151.5" y="109.5">DQSU_C</text>
<text x="99.4" y="114.7">TEN</text>
<text x="99.4" y="116.4">ALERT_B</text>
<text x="99.4" y="118.2">PAR</text>
<text x="148.3" y="114.7">DMU_B/DBIU</text>
<text x="155.8" y="118.2">NC</text>
<text x="99.4" y="121.6">RESET_B</text>
<text x="99.4" y="123.3">ODT</text>
<text x="99.4" y="125.1">CS_B</text>
<text x="107.9" y="128.7" transform="rotate(-90 107.9 128.7)">VSSQ1</text>
<text x="109.6" y="128.7" transform="rotate(-90 109.6 128.7)">VSSQ2</text>
<text x="111.3" y="128.7" transform="rotate(-90 111.3 128.7)">VSSQ3</text>
<text x="113" y="128.7" transform="rotate(-90 113 128.7)">VSSQ4</text>
<text x="114.8" y="128.7" transform="rotate(-90 114.8 128.7)">VSSQ5</text>
<text x="116.5" y="128.7" transform="rotate(-90 116.5 128.7)">VSSQ6</text>
<text x="118.2" y="128.7" transform="rotate(-90 118.2 128.7)">VSSQ7</text>
<text x="119.9" y="128.7" transform="rotate(-90 119.9 128.7)">VSSQ8</text>
<text x="121.7" y="128.7" transform="rotate(-90 121.7 128.7)">VSSQ9</text>
<text x="123.4" y="128.7" transform="rotate(-90 123.4 128.7)">VSSQ10</text>
<text x="128.6" y="128.7" transform="rotate(-90 128.6 128.7)">VSS1</text>
<text x="130.3" y="128.7" transform="rotate(-90 130.3 128.7)">VSS2</text>
<text x="132" y="128.7" transform="rotate(-90 132 128.7)">VSS3</text>
<text x="133.8" y="128.7" transform="rotate(-90 133.8 128.7)">VSS4</text>
<text x="135.5" y="128.7" transform="rotate(-90 135.5 128.7)">VSS5</text>
<text x="137.2" y="128.7" transform="rotate(-90 137.2 128.7)">VSS6</text>
<text x="138.9" y="128.7" transform="rotate(-90 138.9 128.7)">VSS7</text>
<text x="140.7" y="128.7" transform="rotate(-90 140.7 128.7)">VSS8</text>
<text x="142.4" y="128.7" transform="rotate(-90 142.4 128.7)">VSS9</text>
</g>
<g font-size="1.2">
<text x="29.1" y="1.3">5</text>
<text x="83.6" y="1.3">4</text>
<text x="138.2" y="1.3">3</text>
<text x="192.8" y="1.3">2</text>
<text x="247.4" y="1.3">1</text>
<text x=".5" y="28.3">D</text>
<text x="275.1" y="28.3">D</text>
<text x=".5" y="79.2">C</text>
<text x="275.1" y="79.2">C</text>
<text x=".5" y="130.2">B</text>
<text x="275.1" y="130.2">B</text>
<text x=".5" y="181.1">A</text>
<text x="275.1" y="181.1">A</text>
<text x="29.1" y="206.8">5</text>
<text x="83.6" y="206.8">4</text>
<text x="138.2" y="206.8">3</text>
<text x="192.8" y="206.8">2</text>
<text x="247.4" y="206.8">1</text>
</g>
</svg>
